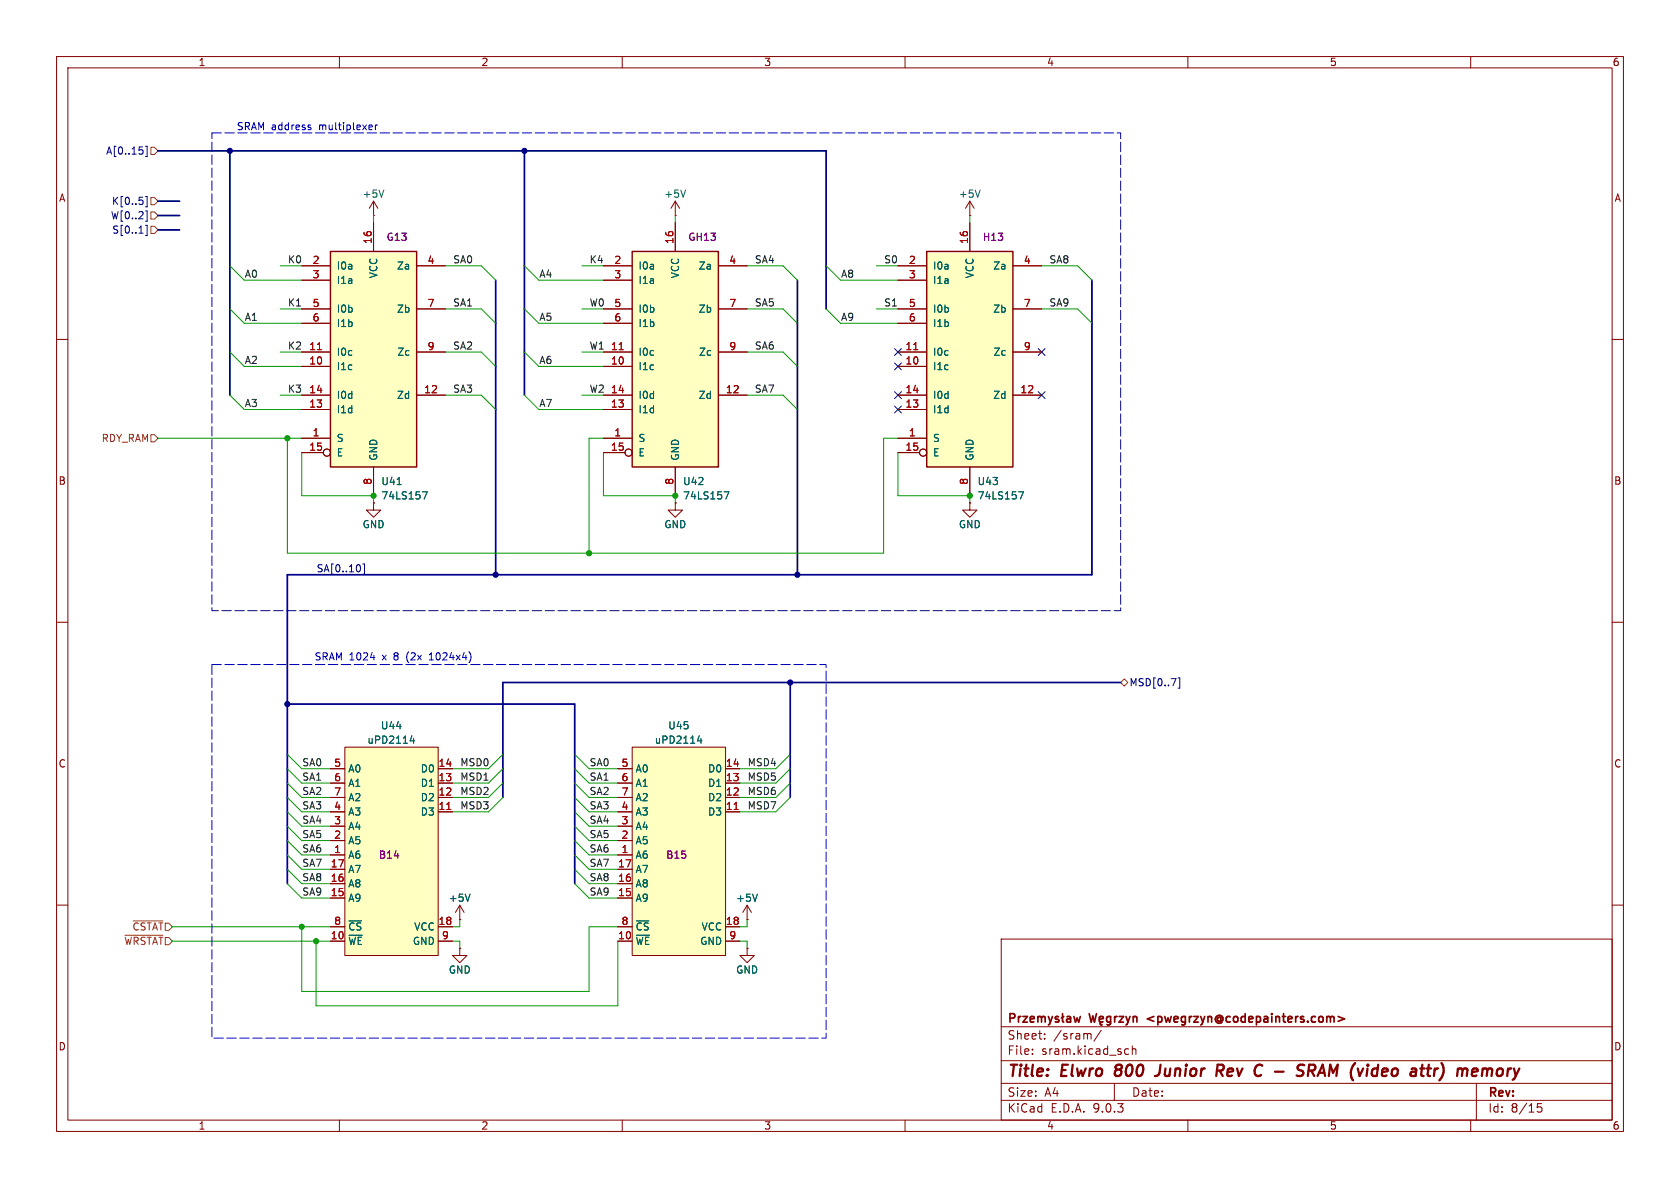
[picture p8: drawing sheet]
<svg xmlns="http://www.w3.org/2000/svg" width="297mm" height="210mm" viewBox="0 0 297 210" stroke-linecap="round" stroke-linejoin="round" font-family="sans-serif">
<g fill="none" stroke="#840000" stroke-width=".18">
<path d="M10 10h277v190h-277zM12 12h273v186h-273zM60 10v2M110 10v2M160 10v2M210 10v2M260 10v2M10 60h2M285 60h2M10 110h2M285 110h2M10 160h2"/>
<path d="M81.3 162.6h.1M81.3 160l-.8 1.3M81.3 160l.7 1.3M81.3 160v2.6M177 166h108v32h-108zM285 160h2M60 198v2M110 198v2M160 198v2M177 194.5h108M177 191.5h108M177 187.5h108"/>
<path d="M177 181.5h108M182.5 186.3v.1M182.5 185.5v.1M184.7 183.6v.1M184.7 182.8v.1M192.7 182.7l.2 .2v.8M194.7 182.1l-1.3 2M197 191.5v3M199.1 185.4l.4 .1M199.5 186.3l-.4 .1M200.2 185.5l.2-.1 .3 .1 .1 .9M200.2 184.9v1.5"/>
<path d="M210 198v2M260 198v2M261 191.5v6.5M272.5 195.1h-.7l-.1 .7 .3-.1h.5l.1 .3-.1 .5-.2 .1-.6-.1"/>
</g>
<g fill="none" stroke="#840000" stroke-width=".4">
<path d="M197.2 189.3l-.1 .5 .1 .3M205.2 188.2l-.2 1.4a.74 .74 0 0 1-.8 .6M215.3 188.2l.9 .1a.58 .58 0 0 1-.3 1h-.8M215.6 189.3l.6 .9M230.6 188.3a.85 .85 0 0 0-1.1 .1l-.1 .2 .1 .4M231.3 189.3h.8a.55 .55 0 0 0 .4-.5 .55 .55 0 0 0-.3-.6h-.7l-.3 2M231.8 189.3l.5 .9M233.2 189.6h.9M233.8 188.2l-.9 2M254.2 188.9l-.4 .1-.2 .3M254.8 187.9l.3 .4M255.2 189.6l-.3 .8-.5 .6"/>
<path d="M262.2 189l.5-.1 .3 .3M263 189.2a.5 .5 0 0 1 .7-.2v1.2M263 189.2l-.2 1"/>
</g>
<g fill="none" stroke="#840000" stroke-width=".3">
<path d="M178.6 180l.7-.1 .1-.2-.1-.4-.2-.1h-.5v1.5M180.1 179.7v1M180.5 179.7l-.3 .1-.1 .2M180.8 179.7h.8l-.8 1h.8M183.5 179.8l.4-.1 .2 .2M183.5 179.7v1M184.1 179.9l.2-.2 .4 .1 .1 .9M184.1 179.9v.8M185.3 179.7l.4 1M186.1 179.7l-.4 1M187.1 179.8l-.3-.1-.2 .2v.2l.5 .2v.3h-.5M187.8 179.2v1.3l.3 .2"/>
<path d="M188.1 179.7l-.5 .3M188.6 179.8h.6l.1 .9M189.8 179.7l.3 1 .3-.7 .3 .7 .3-1M192.6 179.2l.3 1.5 .3-1.1 .3 1.1 .3-1.5M196.3 179.8l-.4-.1-.3 .3v.4l.2 .2h.5M196.3 179.7v1.2l-.2 .3-.4-.1M197.1 179.7v1M197.5 179.7l-.3 .1-.1 .2M197.8 179.7h.8l-.8 1h.8M199.1 179.7l.3 1M199.8 179.7l-.4 1M200.3 179.8l.3-.1 .3 .1 .1 .9"/>
<path d="M200.3 179.7v1M236.6 179.7l1.1 .4-1.1 .4M182.1 180.2l.7-.2v-.2l-.5-.1-.2 .2 .1 .7h.6M185.7 180.7l-.1 .3-.3 .2M189.3 180l-.5 .1a.29 .29 0 0 0-.3 .3 .29 .29 0 0 0 .3 .3l.5-.1M194.3 180.2l.8-.2-.1-.2-.4-.1-.3 .2 .1 .7h.6M194.7 180.7l-.2 .3 .3 .2M199.4 180.7l-.1 .3-.2 .2"/>
</g>
<path d="M83.1 158.1l-.4 1.2" fill="none" stroke="#006464" stroke-width=".18"/>
<path d="M58.4 44.5h15.3v38.1h-15.3z" fill="#ffffc2"/>
<path d="M58.4 44.5h15.3v38.1h-15.3z" fill="none" stroke="#840000" stroke-width=".25"/>
<g fill="none" stroke="#840000" stroke-width=".18">
<path d="M66 38.1h.1M66 35.6v2.5M66 39.4v5.1M66 35.6l-.7 1.2M66 35.6l.8 1.2M53.3 47h5.1M53.3 49.5h5.1M53.3 54.6h5.1M53.3 57.2h5.1M73.7 47h5M73.7 54.6h5M53.3 62.2h5.1"/>
<path d="M53.3 64.8h5.1M53.3 69.9h5.1M53.3 72.4h5.1M53.3 77.5h5.1M73.7 62.2h5M73.7 69.9h5M53.3 80h3.8M66 88.9v1.3h1.3l-1.3 1.2-1.2-1.2h1.2M66 88.9h.1M66 82.6v5"/>
<circle cx="57.8" cy="80" r=".63"/>
</g>
<path d="M56.1 61.8h.7" fill="none" stroke="#a90000" stroke-width=".18"/>
<path d="M67.9 33.6l-.5 1.3M70.2 85.7h.7M74.7 86.9h.8l-.5 1.3" fill="none" stroke="#006464" stroke-width=".18"/>
<path d="M163.8 44.5h15.3v38.1h-15.3z" fill="#ffffc2"/>
<path d="M163.8 44.5h15.3v38.1h-15.3z" fill="none" stroke="#840000" stroke-width=".25"/>
<g fill="none" stroke="#840000" stroke-width=".18">
<path d="M171.4 38.1h.1M171.4 35.6v2.5M171.4 39.4v5.1M171.4 35.6l-.7 1.2M171.4 35.6l.8 1.2M158.7 47h5.1M158.7 49.5h5.1M158.7 54.6h5.1M158.7 57.2h5.1M179.1 47h5M179.1 54.6h5M158.7 62.2h5.1"/>
<path d="M158.7 64.8h5.1M158.7 69.9h5.1M158.7 72.4h5.1M158.7 77.5h5.1M179.1 62.2h5M179.1 69.9h5M158.7 80h3.9M171.4 88.9v1.3h1.3l-1.3 1.2-1.2-1.2h1.2M171.4 88.9h.1M171.4 82.6v5"/>
<circle cx="163.2" cy="80" r=".63"/>
</g>
<path d="M161.5 61.8h.8" fill="none" stroke="#a90000" stroke-width=".18"/>
<path d="M173.3 33.6l-.5 1.3M180.1 86.9h.8l-.5 1.3" fill="none" stroke="#006464" stroke-width=".18"/>
<path d="M61 132.1h16.5v36.8h-16.5z" fill="#ffffc2"/>
<g fill="none" stroke="#840000" stroke-width=".18">
<path d="M58.4 135.9h2.6M58.4 138.4h2.6M61 132.1h16.5v36.8h-16.5zM77.5 135.9h2.5M77.5 138.4h2.5M58.4 141h2.6M58.4 143.5h2.6M58.4 146.1h2.6M58.4 148.6h2.6M58.4 151.1h2.6M58.4 153.7h2.6M58.4 156.2h2.6"/>
<path d="M58.4 158.8h2.6M77.5 141h2.5M77.5 143.5h2.5M58.4 163.8h2.6M58.4 166.4h2.6M77.5 163.8h2.5M77.5 166.4h2.5"/>
</g>
<path d="M79 143.1h.7" fill="none" stroke="#a90000" stroke-width=".18"/>
<path d="M72.8 130.1l-.3 .9h.8M73.1 130.5v.9" fill="none" stroke="#006464" stroke-width=".18"/>
<path d="M111.8 132.1h16.5v36.8h-16.5z" fill="#ffffc2"/>
<g fill="none" stroke="#840000" stroke-width=".18">
<path d="M119.4 88.9v1.3h1.2l-1.2 1.2-1.3-1.2h1.3M119.4 88.9h.1M109.2 135.9h2.6M109.2 138.4h2.6M111.8 132.1h16.5v36.8h-16.5zM128.3 135.9h2.5M128.3 138.4h2.5M109.2 141h2.6M109.2 143.5h2.6M109.2 146.1h2.6M109.2 148.6h2.6M109.2 151.1h2.6"/>
<path d="M109.2 153.7h2.6M109.2 156.2h2.6M109.2 158.8h2.6M128.3 141h2.5M128.3 143.5h2.5M81.3 167.6v1.3h1.2l-1.2 1.3-1.3-1.3h1.3M81.3 167.6h.1M109.2 163.8h2.6M109.2 166.4h2.6M128.3 163.8h2.5M128.3 166.4h2.5"/>
</g>
<path d="M129.8 143.1h.7" fill="none" stroke="#a90000" stroke-width=".18"/>
<path d="M123.6 130.1l-.3 .9h.8M123.9 130.5v.9" fill="none" stroke="#006464" stroke-width=".18"/>
<path d="M111.8 44.5h15.2v38.1h-15.2z" fill="#ffffc2"/>
<path d="M111.8 44.5h15.2v38.1h-15.2z" fill="none" stroke="#840000" stroke-width=".25"/>
<g fill="none" stroke="#840000" stroke-width=".18">
<path d="M66 39.4v5.1M119.4 38.1h.1M119.4 35.6v2.5M119.4 39.4v5.1M119.4 35.6l-.8 1.2M119.4 35.6l.7 1.2M171.4 39.4v5.1M53.3 47h5.1M53.3 49.5h5.1M53.3 54.6h5.1M53.3 57.2h5.1M73.7 47h5"/>
<path d="M73.7 54.6h5M106.7 47h5.1M106.7 49.5h5.1M106.7 54.6h5.1M106.7 57.2h5.1M127 47h5.1M127 54.6h5.1M158.7 47h5.1M158.7 49.5h5.1M158.7 54.6h5.1M158.7 57.2h5.1M179.1 47h5"/>
<path d="M179.1 54.6h5M53.3 62.2h5.1M53.3 64.8h5.1M53.3 69.9h5.1M53.3 72.4h5.1M53.3 77.5h5.1M73.7 62.2h5M73.7 69.9h5M106.7 62.2h5.1M106.7 64.8h5.1M106.7 69.9h5.1M106.7 72.4h5.1"/>
<path d="M106.7 77.5h5.1M127 62.2h5.1M127 69.9h5.1M158.7 62.2h5.1M158.7 64.8h5.1M158.7 69.9h5.1M158.7 72.4h5.1M158.7 77.5h5.1M179.1 62.2h5M179.1 69.9h5M53.3 80h3.8M66 88.9h.1"/>
<path d="M66 82.6v5M106.7 80h3.8M119.4 88.9h.1M119.4 82.6v5M158.7 80h3.9M171.4 88.9h.1M171.4 82.6v5M58.4 135.9h2.6M58.4 138.4h2.6M77.5 135.9h2.5M77.5 138.4h2.5M109.2 135.9h2.6"/>
<path d="M109.2 138.4h2.6M128.3 135.9h2.5M128.3 138.4h2.5M58.4 141h2.6M58.4 143.5h2.6M58.4 146.1h2.6M58.4 148.6h2.6M58.4 151.1h2.6M58.4 153.7h2.6M58.4 156.2h2.6M58.4 158.8h2.6M77.5 141h2.5"/>
<path d="M77.5 143.5h2.5M109.2 141h2.6M109.2 143.5h2.6M109.2 146.1h2.6M109.2 148.6h2.6M109.2 151.1h2.6M109.2 153.7h2.6M109.2 156.2h2.6M109.2 158.8h2.6M128.3 141h2.5M128.3 143.5h2.5M58.4 163.8h2.6"/>
<path d="M58.4 166.4h2.6M77.5 163.8h2.5M77.5 166.4h2.5M81.3 167.6h.1M81.3 162.6h.1M109.2 163.8h2.6M109.2 166.4h2.6M128.3 163.8h2.5M128.3 166.4h2.5M132.1 167.6v1.3h1.2l-1.2 1.3-1.3-1.3h1.3M132.1 167.6h.1M132.1 162.6h.1"/>
<path d="M132.1 160l-.8 1.3M132.1 160l.7 1.3M132.1 160v2.6"/>
<circle cx="57.8" cy="80" r=".63"/>
<circle cx="111.1" cy="80" r=".63"/>
<circle cx="163.2" cy="80" r=".63"/>
</g>
<path d="M56.1 61.8h.7M109.5 61.8h.7M161.5 61.8h.8M79 143.1h.7M129.8 143.1h.7" fill="none" stroke="#a90000" stroke-width=".18"/>
<path d="M121.2 33.6l-.4 1.3M70.2 85.7h.7M74.7 86.9h.8l-.5 1.3M128 86.9h.9l-.6 1.3M180.1 86.9h.8l-.5 1.3M72.8 130.1l-.3 .9h.8M73.1 130.5v.9M123.6 130.1l-.3 .9h.8M123.9 130.5v.9M83.1 158.1l-.4 1.2M133.9 158.1l-.4 1.2" fill="none" stroke="#006464" stroke-width=".18"/>
<g fill="none" stroke="#000084" stroke-width=".18">
<path d="M25.2 26.6v.5M25.7 34.7h.3v1.9h-.3M25.7 25.9h.3v1.8h-.3M25.7 37.3h.3v1.8h-.3M25.7 39.8h.3v1.8h-.3M158.1 64.2l1.3 1.2M158.1 61.6l1.3 1.2M158.1 71.8l1.3 1.2M158.1 69.2l1.3 1.3M159.4 64.2l-1.3 1.2M159.4 61.6l-1.3 1.2M159.4 71.8l-1.3 1.2"/>
<path d="M159.4 69.2l-1.3 1.3M183.5 61.6l1.3 1.2M183.5 69.2l1.3 1.3M184.8 61.6l-1.3 1.2M184.8 69.2l-1.3 1.3M64.1 99.7h.3v1.8h-.3M63.7 100.1v.7M208.3 119.8h.3v1.9h-.3"/>
</g>
<path d="M26.7 34.9h.6l.6 .7-.6 .6h-.6zM26.7 37.5h.6l.6 .6-.6 .6h-.6zM26.7 26h.6l.6 .7-.6 .6h-.6zM26.7 40h.6l.6 .6-.6 .7h-.6zM26.7 76.8h.6l.6 .7-.6 .6h-.6zM198.1 120.7l.7-.7 .6 .7-.6 .6zM22.1 165.3h6.7M23.5 162.8h5.3" fill="none" stroke="#725600" stroke-width=".18"/>
<path d="M27.9 26.7h118.1v27.9M27.9 35.6h3.8M27.9 38.1h3.8M40.6 26.7v43.2M92.7 26.7v43.2M27.9 40.6h3.8M87.6 49.5v52.1M141 49.5v52.1M193 49.5v52.1h-142.2v54.6M50.8 124.5h50.8v31.7M139.7 120.7v20.3M198.1 120.7h-109.2v20.3" fill="none" stroke="#000084" stroke-width=".3"/>
<g fill="none" stroke="#009600" stroke-width=".18">
<path d="M66 38.1v1.3M119.4 38.1v1.3M171.4 38.1v1.3M40.6 54.6l2.6 2.6h10.1M40.6 47l2.6 2.5h10.1M49.5 47h3.8M49.5 54.6h3.8M78.7 47h6.4l2.5 2.5M78.7 54.6h6.4l2.5 2.6M92.7 54.6l2.5 2.6h11.5M92.7 47l2.5 2.5h11.5M102.9 47h3.8"/>
<path d="M102.9 54.6h3.8M132.1 47h6.3l2.6 2.5M132.1 54.6h6.3l2.6 2.6M146 54.6l2.6 2.6h10.1M146 47l2.6 2.5h10.1M154.9 47h3.8M154.9 54.6h3.8M184.1 47h6.4l2.5 2.5M184.1 54.6h6.4l2.5 2.6M27.9 77.5h25.4M40.6 69.9l2.6 2.5h10.1M40.6 62.2l2.6 2.6h10.1"/>
<path d="M49.5 62.2h3.8M49.5 69.9h3.8M50.8 77.5v20.3h105.4v-20.3h2.5M78.7 62.2h6.4l2.5 2.6M78.7 69.9h6.4l2.5 2.5M92.7 69.9l2.5 2.5h11.5M92.7 62.2l2.5 2.6h11.5M102.9 62.2h3.8M102.9 69.9h3.8M106.7 77.5h-2.6v20.3M132.1 62.2h6.3l2.6 2.6M132.1 69.9h6.3l2.6 2.5"/>
<path d="M53.3 80v7.6h12.7v1.3M106.7 80v7.6h12.7v1.3M158.7 80v7.6h12.7v1.3M50.8 133.4l2.5 2.5h5.1M50.8 135.9l2.5 2.5h5.1M50.8 138.4l2.5 2.6h5.1M88.9 133.4l-2.5 2.5h-6.4M88.9 135.9l-2.5 2.5h-6.4M88.9 138.4l-2.5 2.6h-6.4M101.6 133.4l2.5 2.5h5.1M101.6 135.9l2.5 2.5h5.1M101.6 138.4l2.5 2.6h5.1"/>
<path d="M139.7 133.4l-2.5 2.5h-6.4M139.7 135.9l-2.5 2.5h-6.4M139.7 138.4l-2.5 2.6h-6.4M50.8 146.1l2.5 2.5h5.1M50.8 143.5l2.5 2.6h5.1M50.8 148.6l2.5 2.5h5.1M50.8 151.1l2.5 2.6h5.1M50.8 156.2l2.5 2.6h5.1M50.8 153.7l2.5 2.5h5.1M50.8 141l2.5 2.5h5.1M88.9 141l-2.5 2.5h-6.4M101.6 146.1l2.5 2.5h5.1"/>
<path d="M101.6 143.5l2.5 2.6h5.1M101.6 148.6l2.5 2.5h5.1M101.6 151.1l2.5 2.6h5.1M101.6 156.2l2.5 2.6h5.1M101.6 153.7l2.5 2.5h5.1M101.6 141l2.5 2.5h5.1M139.7 141l-2.5 2.5h-6.4M30.5 163.8h27.9M30.5 166.4h27.9M53.3 163.8v11.5h50.8v-11.5h5.1M55.9 166.4v11.4h53.3v-11.4M80 166.4h1.3v1.2"/>
<path d="M81.3 162.6v1.2h-1.3M130.8 166.4h1.3v1.2M132.1 162.6v1.2h-1.3"/>
</g>
<path d="M54.6 22.5l.3 .1 .1 .2-.2 .1h-.2M54.6 22.1h.3M65.6 22.1l.2 .3-.6 .1M65.8 22.9h-.2M66.4 22.1v.8M66.7 22.1l-.3 .2M65.5 116.2h.8M75.9 116.7h.7M76.1 115.6l-.2 .2" fill="none" stroke="#0000c2" stroke-width=".18"/>
<path d="M37.5 23.5h160.6v84.5h-160.6zM37.5 117.5h108.5v66h-108.5z" fill="none" stroke="#0000c2" stroke-width=".18" stroke-dasharray="1.7 .6"/>
<g fill="#009600" stroke="#009600" stroke-width=".18">
<circle cx="104.1" cy="97.8" r=".46"/>
<circle cx="55.9" cy="166.4" r=".46"/>
<circle cx="53.3" cy="163.8" r=".46"/>
<circle cx="50.8" cy="77.5" r=".46"/>
<circle cx="66" cy="87.6" r=".46"/>
<circle cx="171.4" cy="87.6" r=".46"/>
<circle cx="119.4" cy="87.6" r=".46"/>
</g>
<g fill="#000084" stroke="#000084" stroke-width=".18">
<circle cx="141" cy="101.6" r=".46"/>
<circle cx="139.7" cy="120.7" r=".46"/>
<circle cx="87.6" cy="101.6" r=".46"/>
<circle cx="50.8" cy="124.5" r=".46"/>
<circle cx="92.7" cy="26.7" r=".46"/>
<circle cx="40.6" cy="26.7" r=".46"/>
</g>
<g font-size="2.8" fill="#840000">
<text x="178" y="190.9">Title:</text>
<text x="187.7" y="190.9">Elwro</text>
<text x="198" y="190.9">800</text>
<text x="206" y="190.9">Junior</text>
<text x="217.5" y="190.9">Rev</text>
<text x="225" y="190.9">C</text>
<text x="229.4" y="190.9">-</text>
<text x="234.2" y="190.9">SRAM (video</text>
<text x="255.9" y="190.9">attr)</text>
<text x="264.9" y="190.9">memory</text>
</g>
<g font-size="2.1" fill="#840000">
<text x="178" y="184">Sheet:</text>
<text x="186.2" y="184">/sram/</text>
<text x="203.5" y="181.2">&lt;pwegrzyn@codepainters.com&gt;</text>
<text x="178" y="186.7">File:</text>
<text x="184.1" y="186.7">sram.kicad_sch</text>
<text x="178" y="196.9">KiCad</text>
<text x="178" y="194.1">Size:</text>
<text x="184.7" y="194.1">A4</text>
<text x="185.7" y="196.9">E.D.A.</text>
<text x="193.3" y="196.9">9.0.3</text>
<text x="200" y="194.1">Date:</text>
<text x="263" y="194.3">Rev:</text>
<text x="263" y="196.9">Id:</text>
<text x="267.1" y="196.9">8/15</text>
</g>
<g font-size="1.8" fill="#840000">
<text x="35" y="11.9">1</text>
<text x="85" y="11.9">2</text>
<text x="135" y="11.9">3</text>
<text x="185" y="11.9">4</text>
<text x="235" y="11.9">5</text>
<text x="285" y="11.9">6</text>
<text x="10.3" y="35.9">A</text>
<text x="285.3" y="35.9">A</text>
<text x="10.3" y="85.9">B</text>
<text x="285.3" y="85.9">B</text>
<text x="10.3" y="135.9">C</text>
<text x="285.3" y="135.9">C</text>
<text x="10.3" y="185.9">D</text>
<text x="285.3" y="185.9">D</text>
<text x="35" y="199.9">1</text>
<text x="85" y="199.9">2</text>
<text x="135" y="199.9">3</text>
<text x="185" y="199.9">4</text>
<text x="235" y="199.9">5</text>
<text x="285" y="199.9">6</text>
</g>
<g font-size="1.8" fill="#0000c2">
<text x="41.8" y="23.2">SRAM address</text>
<text x="56.5" y="23.2">multiplexer</text>
<text x="55.5" y="116.9">SRAM 1024</text>
<text x="67.7" y="116.9">x</text>
<text x="69.9" y="116.9">8</text>
<text x="72.3" y="116.9">(2x</text>
<text x="76.6" y="116.9">1024x4)</text>
</g>
<g font-size="1.8" fill="#000084">
<text x="18.7" y="27.5">A[0..15]</text>
<text x="19.5" y="39">W[0..2]</text>
<text x="19.7" y="36.4">K[0..5]</text>
<text x="19.7" y="41.5">S[0..1]</text>
<text x="55.9" y="101.3">SA[0..10]</text>
<text x="199.6" y="121.5">MSD[0..7]</text>
</g>
<g font-size="1.8" fill="#006464">
<text x="64" y="35.2">+5V</text>
<text x="117.3" y="35.2">+5V</text>
<text x="169.4" y="35.2">+5V</text>
<text x="59.4" y="47.9">I0a</text>
<text x="70.1" y="47.9">Za</text>
<text x="112.8" y="47.9">I0a</text>
<text x="123.4" y="47.9">Za</text>
<text x="164.8" y="47.9">I0a</text>
<text x="175.5" y="47.9">Za</text>
<text x="59.4" y="50.4">I1a</text>
<text x="66.9" y="49.3" transform="rotate(-90 66.9 49.3)">VCC</text>
<text x="112.8" y="50.4">I1a</text>
<text x="120.2" y="49.3" transform="rotate(-90 120.2 49.3)">VCC</text>
<text x="164.8" y="50.4">I1a</text>
<text x="172.3" y="49.3" transform="rotate(-90 172.3 49.3)">VCC</text>
<text x="59.4" y="55.5">I0b</text>
<text x="59.4" y="58">I1b</text>
<text x="70.1" y="55.5">Zb</text>
<text x="112.8" y="55.5">I0b</text>
<text x="112.8" y="58">I1b</text>
<text x="123.4" y="55.5">Zb</text>
<text x="164.8" y="55.5">I0b</text>
<text x="164.8" y="58">I1b</text>
<text x="175.5" y="55.5">Zb</text>
<text x="59.4" y="63.1">I0c</text>
<text x="59.4" y="65.6">I1c</text>
<text x="70.1" y="63.1">Zc</text>
<text x="112.8" y="63.1">I0c</text>
<text x="112.8" y="65.6">I1c</text>
<text x="123.5" y="63.1">Zc</text>
<text x="164.8" y="63.1">I0c</text>
<text x="164.8" y="65.6">I1c</text>
<text x="175.6" y="63.1">Zc</text>
<text x="59.4" y="70.7">I0d</text>
<text x="70.1" y="70.7">Zd</text>
<text x="112.8" y="70.7">I0d</text>
<text x="123.4" y="70.7">Zd</text>
<text x="164.8" y="70.7">I0d</text>
<text x="175.5" y="70.7">Zd</text>
<text x="59.4" y="73.3">I1d</text>
<text x="112.8" y="73.3">I1d</text>
<text x="164.8" y="73.3">I1d</text>
<text x="59.4" y="78.3">S</text>
<text x="59.4" y="80.9">E</text>
<text x="66.9" y="81.5" transform="rotate(-90 66.9 81.5)">GND</text>
<text x="112.8" y="78.3">S</text>
<text x="112.8" y="80.9">E</text>
<text x="120.2" y="81.5" transform="rotate(-90 120.2 81.5)">GND</text>
<text x="164.8" y="78.3">S</text>
<text x="164.8" y="80.9">E</text>
<text x="172.3" y="81.5" transform="rotate(-90 172.3 81.5)">GND</text>
<text x="67.3" y="86">U41</text>
<text x="67.3" y="88.5">74LS157</text>
<text x="120.7" y="86">U42</text>
<text x="120.7" y="88.5">74LS157</text>
<text x="172.7" y="86">U43</text>
<text x="172.7" y="88.5">74LS157</text>
<text x="64" y="93.6">GND</text>
<text x="117.3" y="93.6">GND</text>
<text x="169.4" y="93.6">GND</text>
<text x="64.8" y="131.7">uPD2114</text>
<text x="67.2" y="129.1">U44</text>
<text x="115.6" y="131.7">uPD2114</text>
<text x="118" y="129.1">U45</text>
<text x="61.5" y="136.8">A0</text>
<text x="74.3" y="136.8">D0</text>
<text x="112.3" y="136.8">A0</text>
<text x="125.1" y="136.8">D0</text>
<text x="61.5" y="139.3">A1</text>
<text x="61.5" y="141.8">A2</text>
<text x="74.3" y="139.3">D1</text>
<text x="74.3" y="141.8">D2</text>
<text x="112.3" y="139.3">A1</text>
<text x="112.3" y="141.8">A2</text>
<text x="125.1" y="139.3">D1</text>
<text x="125.1" y="141.8">D2</text>
<text x="61.5" y="144.4">A3</text>
<text x="61.5" y="146.9">A4</text>
<text x="61.5" y="149.5">A5</text>
<text x="74.3" y="144.4">D3</text>
<text x="112.3" y="144.4">A3</text>
<text x="112.3" y="146.9">A4</text>
<text x="112.3" y="149.5">A5</text>
<text x="125.1" y="144.4">D3</text>
<text x="61.5" y="152">A6</text>
<text x="61.5" y="154.5">A7</text>
<text x="112.3" y="152">A6</text>
<text x="112.3" y="154.5">A7</text>
<text x="61.5" y="157.1">A8</text>
<text x="61.5" y="159.6">A9</text>
<text x="79.2" y="159.6">+5V</text>
<text x="112.3" y="157.1">A8</text>
<text x="112.3" y="159.6">A9</text>
<text x="130" y="159.6">+5V</text>
<text x="61.5" y="164.7">~{CS}</text>
<text x="61.5" y="167.2">~{WE}</text>
<text x="72.9" y="167.2">GND</text>
<text x="73.1" y="164.7">VCC</text>
<text x="112.3" y="164.7">~{CS}</text>
<text x="112.3" y="167.2">~{WE}</text>
<text x="123.7" y="167.2">GND</text>
<text x="123.9" y="164.7">VCC</text>
<text x="79.2" y="172.3">GND</text>
<text x="130" y="172.3">GND</text>
</g>
<g font-size="1.8" fill="#0f0f0f">
<text x="50.8" y="46.6">K0</text>
<text x="80" y="46.6">SA0</text>
<text x="104.1" y="46.6">K4</text>
<text x="133.3" y="46.6">SA4</text>
<text x="156.2" y="46.6">S0</text>
<text x="185.4" y="46.6">SA8</text>
<text x="43.2" y="49.2">A0</text>
<text x="95.2" y="49.2">A4</text>
<text x="148.6" y="49.2">A8</text>
<text x="43.2" y="56.8">A1</text>
<text x="50.8" y="54.3">K1</text>
<text x="80" y="54.3">SA1</text>
<text x="95.2" y="56.8">A5</text>
<text x="104.1" y="54.3">W0</text>
<text x="133.3" y="54.3">SA5</text>
<text x="148.6" y="56.8">A9</text>
<text x="156.2" y="54.3">S1</text>
<text x="185.4" y="54.3">SA9</text>
<text x="43.2" y="64.4">A2</text>
<text x="50.8" y="61.9">K2</text>
<text x="80" y="61.9">SA2</text>
<text x="95.2" y="64.4">A6</text>
<text x="104.1" y="61.9">W1</text>
<text x="133.3" y="61.9">SA6</text>
<text x="50.8" y="69.5">K3</text>
<text x="80" y="69.5">SA3</text>
<text x="104.1" y="69.5">W2</text>
<text x="133.3" y="69.5">SA7</text>
<text x="43.2" y="72">A3</text>
<text x="95.2" y="72">A7</text>
<text x="53.3" y="135.5">SA0</text>
<text x="81.3" y="135.5">MSD0</text>
<text x="104.1" y="135.5">SA0</text>
<text x="132.1" y="135.5">MSD4</text>
<text x="53.3" y="143.2">SA3</text>
<text x="53.3" y="140.6">SA2</text>
<text x="53.3" y="138.1">SA1</text>
<text x="81.3" y="140.6">MSD2</text>
<text x="81.3" y="143.2">MSD3</text>
<text x="81.3" y="138.1">MSD1</text>
<text x="104.1" y="138.1">SA1</text>
<text x="104.1" y="140.6">SA2</text>
<text x="104.1" y="143.2">SA3</text>
<text x="132.1" y="138.1">MSD5</text>
<text x="132.1" y="143.2">MSD7</text>
<text x="132.1" y="140.6">MSD6</text>
<text x="53.3" y="145.7">SA4</text>
<text x="53.3" y="148.2">SA5</text>
<text x="104.1" y="148.2">SA5</text>
<text x="104.1" y="145.7">SA4</text>
<text x="53.3" y="155.9">SA8</text>
<text x="53.3" y="150.8">SA6</text>
<text x="53.3" y="153.3">SA7</text>
<text x="104.1" y="153.3">SA7</text>
<text x="104.1" y="150.8">SA6</text>
<text x="104.1" y="155.9">SA8</text>
<text x="53.3" y="158.4">SA9</text>
<text x="104.1" y="158.4">SA9</text>
</g>
<g font-size="1.8" fill="#a90000">
<text x="55.2" y="46.7">2</text>
<text x="65.8" y="43.2" transform="rotate(-90 65.8 43.2)">16</text>
<text x="75.5" y="46.7">4</text>
<text x="108.5" y="46.7">2</text>
<text x="119.1" y="43.2" transform="rotate(-90 119.1 43.2)">16</text>
<text x="128.8" y="46.7">4</text>
<text x="160.6" y="46.7">2</text>
<text x="171.2" y="43.2" transform="rotate(-90 171.2 43.2)">16</text>
<text x="180.9" y="46.7">4</text>
<text x="55.2" y="49.3">3</text>
<text x="108.5" y="49.3">3</text>
<text x="160.6" y="49.3">3</text>
<text x="55.2" y="54.4">5</text>
<text x="55.2" y="56.9">6</text>
<text x="75.5" y="54.4">7</text>
<text x="108.5" y="54.4">5</text>
<text x="108.5" y="56.9">6</text>
<text x="128.8" y="54.4">7</text>
<text x="160.6" y="54.4">5</text>
<text x="160.6" y="56.9">6</text>
<text x="180.9" y="54.4">7</text>
<text x="54.6" y="62">11</text>
<text x="54.6" y="64.5">10</text>
<text x="75.5" y="62">9</text>
<text x="107.9" y="62">11</text>
<text x="107.9" y="64.5">10</text>
<text x="128.8" y="62">9</text>
<text x="160" y="62">11</text>
<text x="160" y="64.5">10</text>
<text x="180.9" y="62">9</text>
<text x="54.6" y="69.6">14</text>
<text x="74.9" y="69.6">12</text>
<text x="107.9" y="69.6">14</text>
<text x="128.2" y="69.6">12</text>
<text x="160" y="69.6">14</text>
<text x="180.3" y="69.6">12</text>
<text x="54.6" y="72.1">13</text>
<text x="55.2" y="77.2">1</text>
<text x="107.9" y="72.1">13</text>
<text x="108.5" y="77.2">1</text>
<text x="160" y="72.1">13</text>
<text x="160.6" y="77.2">1</text>
<text x="54.6" y="79.8">15</text>
<text x="107.9" y="79.8">15</text>
<text x="160" y="79.8">15</text>
<text x="65.8" y="85.8" transform="rotate(-90 65.8 85.8)">8</text>
<text x="119.1" y="85.8" transform="rotate(-90 119.1 85.8)">8</text>
<text x="171.2" y="85.8" transform="rotate(-90 171.2 85.8)">8</text>
<text x="59" y="135.6">5</text>
<text x="77.4" y="135.6">14</text>
<text x="109.8" y="135.6">5</text>
<text x="128.2" y="135.6">14</text>
<text x="59" y="138.2">6</text>
<text x="59" y="140.7">7</text>
<text x="59" y="143.3">4</text>
<text x="77.4" y="138.2">13</text>
<text x="77.4" y="140.7">12</text>
<text x="77.4" y="143.3">11</text>
<text x="109.8" y="138.2">6</text>
<text x="109.8" y="140.7">7</text>
<text x="109.8" y="143.3">4</text>
<text x="128.2" y="138.2">13</text>
<text x="128.2" y="140.7">12</text>
<text x="128.2" y="143.3">11</text>
<text x="59" y="145.8">3</text>
<text x="59" y="148.3">2</text>
<text x="109.8" y="145.8">3</text>
<text x="109.8" y="148.3">2</text>
<text x="58.4" y="153.4">17</text>
<text x="58.4" y="156">16</text>
<text x="59" y="150.9">1</text>
<text x="109.2" y="153.4">17</text>
<text x="109.2" y="156">16</text>
<text x="109.8" y="150.9">1</text>
<text x="58.4" y="158.5">15</text>
<text x="109.2" y="158.5">15</text>
<text x="58.4" y="166.1">10</text>
<text x="59" y="163.6">8</text>
<text x="77.4" y="163.6">18</text>
<text x="78" y="166.1">9</text>
<text x="109.2" y="166.1">10</text>
<text x="109.8" y="163.6">8</text>
<text x="128.2" y="163.6">18</text>
<text x="128.8" y="166.1">9</text>
</g>
<g font-size="1.8" fill="#840084">
<text x="68.2" y="42.8">G13</text>
<text x="121.6" y="42.8">GH13</text>
<text x="173.7" y="42.8">H13</text>
<text x="66.9" y="152">B14</text>
<text x="117.7" y="152">B15</text>
</g>
<g font-size="1.8" fill="#725600">
<text x="17.9" y="78.3">RDY_RAM</text>
<text x="21.9" y="167.2">~{WRSTAT}</text>
<text x="23.3" y="164.7">~{CSTAT}</text>
</g>
</svg>
